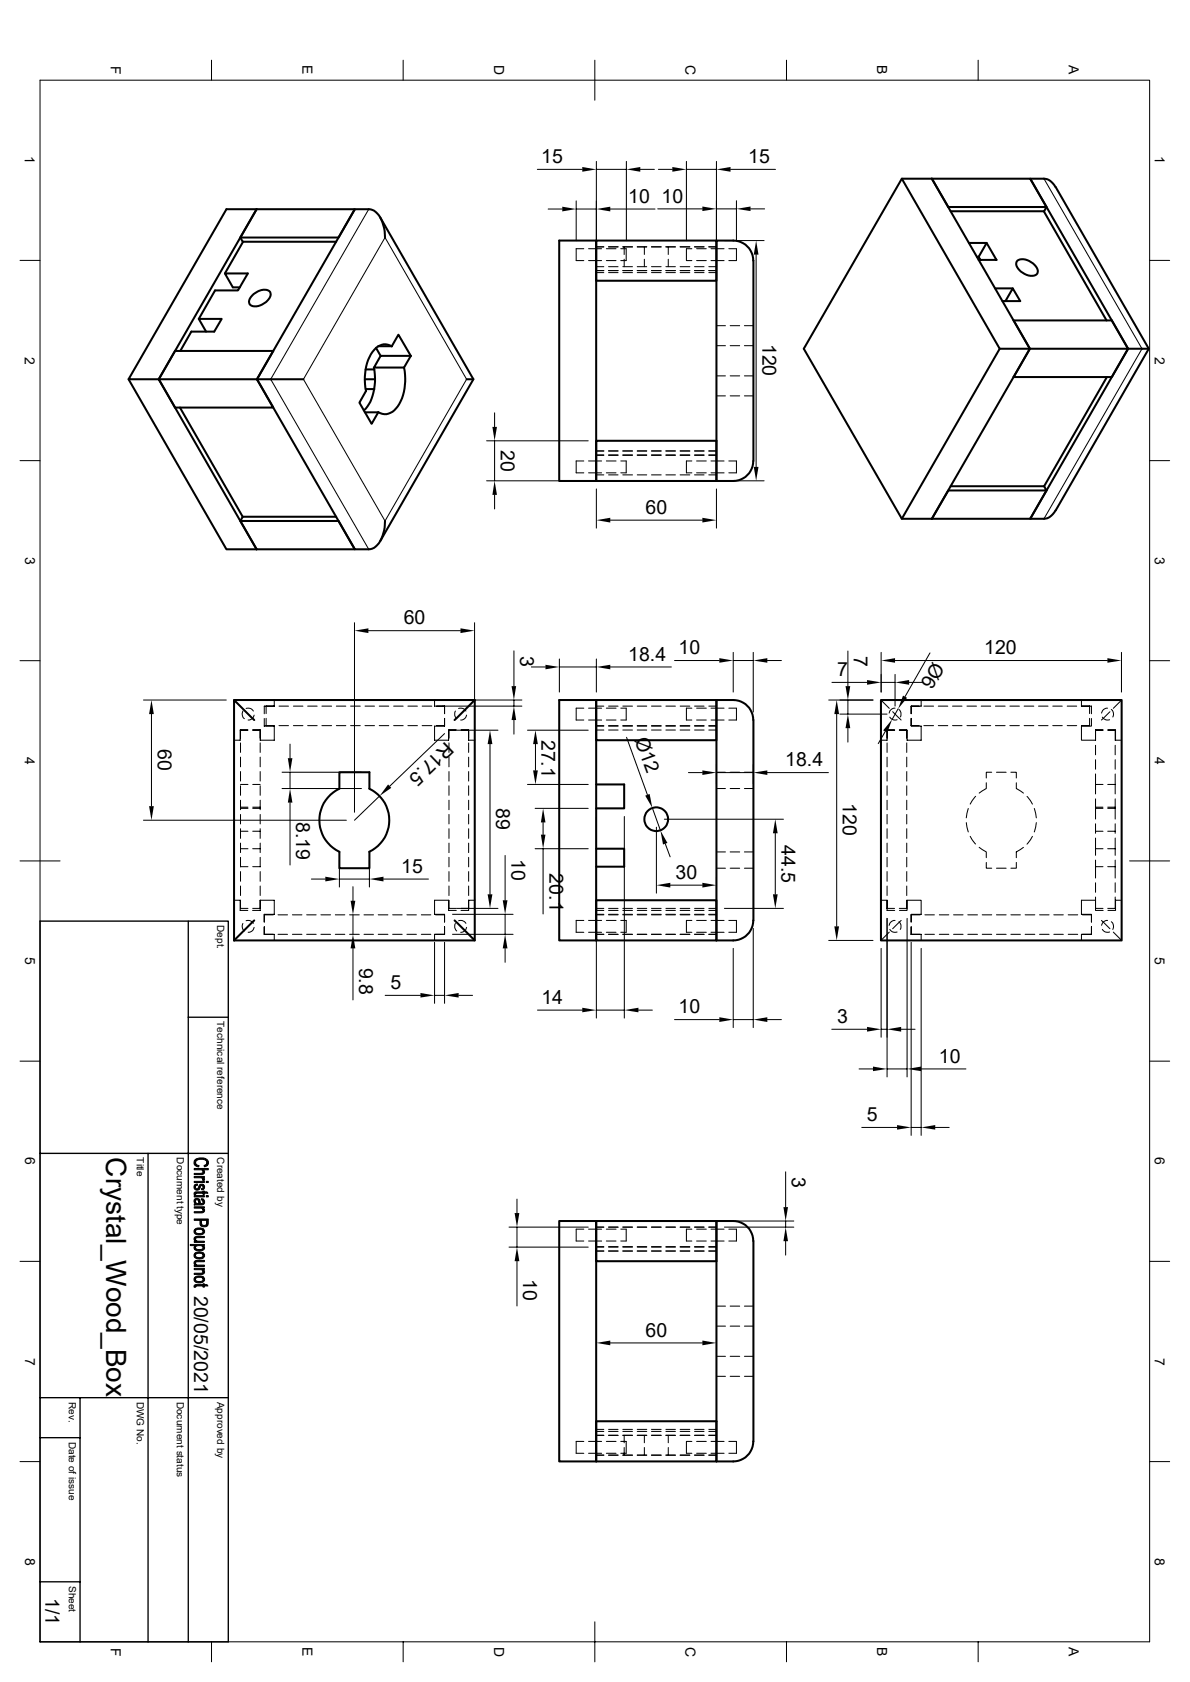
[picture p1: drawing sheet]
<svg xmlns="http://www.w3.org/2000/svg" width="297mm" height="420mm" viewBox="0 0 297 420" stroke-linecap="round" stroke-linejoin="round" font-family="sans-serif">
<g fill="none" stroke="#000" stroke-width=".25">
<path d="M52.8 15v5M100.6 15v5M148.5 15v10M196.3 15v5M244.1 15v5M10 20h276.9v390h-276.9zM92 52.2l-24.4 42.5 24.4 42.5M96.1 59.3l20.4 35.4-20.4 35.4-20.4-35.4zM134.1 42.3h11.2M136.8 52.2h3.5M143.8 50.2v9.9M143.8 52.2h5"/>
<path d="M148.8 40.3v19.8M148.8 42.3h7.5M152.3 52.2h11.2M156.3 40.3v19.8M159.8 42.3h3.5M164.2 52.2h11.1M164.3 42.3h3.5M171.3 42.3h7.5M171.3 40.3v19.8M178.8 52.2h5M178.8 40.3v19.8M182.3 42.3h11.2"/>
<path d="M183.8 50.1v10M187.3 52.2h3.5M260.6 44.6l24.4 42.5-24.4 42.4M5 65h5M145.7 62.1h-1.9v3h1.9M146.9 65.1h3.3M146.9 62.1h3.3M148.8 61.6h1.9M148.8 66.6h1.9M148.8 67.6h1.9M148.8 68.1h1.9M148.8 61.7h1.9"/>
<path d="M151.3 65.1h2.5M151.3 62.1h2.5M151.9 61.6h2.4M151.9 66.6h2.4M151.9 67.6h2.4M151.9 68.1h2.4M151.9 61.7h2.4M154.9 62.1h1.4v3h-1.4M155.4 61.6h2.5M155.4 66.6h2.5M155.4 67.6h2.5M155.4 68.1h2.5"/>
<path d="M155.4 61.7h2.5M155.8 61.7v1.8M155.8 64.7v1.9M159 61.6h2.4M159 66.6h2.4M159 67.6h2.4M159 68.1h2.4M159 61.7h2.4M160.8 61.7v1.8M160.8 64.7v1.9M162.6 61.6h2.4M162.6 66.6h2.4"/>
<path d="M162.6 67.6h2.4M162.6 68.1h2.4M162.6 61.7h2.4M166.2 61.6h2.4M166.2 66.6h2.4M166.2 67.6h2.4M166.2 68.1h2.4M166.2 61.7h2.4M166.8 61.7v1.8M166.8 64.7v1.9M169.8 61.6h2.4M169.8 66.6h2.4"/>
<path d="M169.8 67.6h2.4M169.8 68.1h2.4M169.8 61.7h2.4M172.7 62.1h-1.4v3h1.4M173.4 61.6h2.3M173.4 66.6h2.3M173.4 67.6h2.3M173.4 68.1h2.3M173.4 61.7h2.3M173.9 65.1h2.4M173.9 62.1h2.4M176.9 61.6h1.9"/>
<path d="M176.9 66.6h1.9M176.9 67.6h1.9M176.9 68.1h1.9M176.9 61.7h1.9M180.7 65.1h-3.2M180.7 62.1h-3.2M180.8 60.1h9.9M181.9 62.1h1.9v3h-1.9M188.7 63.6v53M286.9 65h5M178.8 86.3h2.3M178.8 93.9h2.3"/>
<path d="M178.8 98.8h2.3M178.8 81.3h2.3M182.2 86.3h2.4M182.2 93.9h2.4M182.2 98.8h2.4M182.2 81.3h2.4M185.8 86.3h2.2M185.8 93.9h2.2M185.8 98.8h2.2M185.8 81.3h2.2M5 115h5M121.5 110.1h25.3"/>
<path d="M123.4 103.1v3.5M123.4 110.1v10M145.7 115.1h-1.9v3h1.9M146.9 118.1h3.3M146.9 115.1h3.3M148.8 118.6h1.9M148.8 113.6h1.9M148.8 112.6h1.9M148.8 113.7h1.9M151.3 118.1h2.5M151.3 115.1h2.5M151.9 118.6h2.4"/>
<path d="M151.9 113.6h2.4M151.9 112.6h2.4M151.9 113.7h2.4M154.9 115.1h1.4v3h-1.4M155.4 118.6h2.5M155.4 113.6h2.5M155.4 112.6h2.5M155.4 113.7h2.5M159 118.6h2.4M159 113.6h2.4M159 112.6h2.4M159 113.7h2.4"/>
<path d="M162.6 118.6h2.4M162.6 113.6h2.4M162.6 112.6h2.4M162.6 113.7h2.4M166.2 118.6h2.4M166.2 113.6h2.4M166.2 112.6h2.4M166.2 113.7h2.4M169.8 118.6h2.4M169.8 113.6h2.4M169.8 112.6h2.4M169.8 113.7h2.4"/>
<path d="M172.7 115.1h-1.4v3h1.4M173.4 118.6h2.3M173.4 113.6h2.3M173.4 112.6h2.3M173.4 113.7h2.3M173.9 118.1h2.4M173.9 115.1h2.4M176.9 118.6h1.9M176.9 113.6h1.9M176.9 112.6h1.9M176.9 113.7h1.9M180.7 118.1h-3.2"/>
<path d="M180.7 115.1h-3.2M181.9 115.1h1.9v3h-1.9M286.9 115h5M121.5 120.1h25.3M123.4 123.6v3.5M148.8 122.1v9.8M152.3 129.9h23M178.8 122.1v9.8M180.8 120.1h9.9M88.5 155.5v47.3M91.9 157.5h23M118.4 155.5v77.3"/>
<path d="M5 165h5M35.8 174.8h20.7M37.8 178.3v23M60.6 177.5a1.55 1.55 0 0 0 .4 2M61.4 176.9a1.5 1.5 0 0 1 1.8 .6M63.4 178.6a1.39 1.39 0 0 1-1.5 1.2M66 179.4v1.9h2.5v3.5h-3.6v-2.5h-1.9M66.4 179.4v1.8h2.1M66.4 176.3v1.9M68.5 174.8v1.5h-2.5v1.9M69.6 176.3h2.4M73.2 176.3h2.4"/>
<path d="M76.8 176.3h2.4M80.3 176.3h2.5M83.9 176.3h2.4M87.5 176.3h2.4M91.1 176.3h2.4M94.7 176.3h2.3M98.3 176.3h2.3M101.8 176.3h2.4M105.4 176.3h2.4M108.5 174.8v1.5h21.8M110.4 174.8h19.9M111 179.4v1.9h-2.5v3.5h3.5v-2.5h1.9"/>
<path d="M111 176.3v1.9M113.7 177.5a1.47 1.47 0 0 0 .3 2M114.5 176.9a1.5 1.5 0 0 1 1.8 .6M116.5 178.6a1.48 1.48 0 0 1-1.5 1.2M128.3 162.5v8.8M128.3 174.8v1.5M128.3 179.8v3.5M132.6 166.5h3.5M139.6 164.5v8.3M139.6 166.5h9.2M145.7 176.8h-1.9v3h1.9M148.8 176.3h1.9"/>
<path d="M148.8 164.5v8.3M150.2 179.8h-3.3M150.2 176.8h-3.3M151.3 179.8h2.5M151.3 176.8h2.5M151.9 176.3h2.4M152.3 166.5h15.3M154.9 176.8h1.4v3h-1.4M155.4 176.3h2.5M159 176.3h2.4M162.6 176.3h2.4M166.2 176.3h2.4"/>
<path d="M168.4 164.9h11.1M169.8 176.3h2.4M172.7 176.8h-1.4v3h1.4M173.4 176.3h2.3M173.9 179.8h2.4M173.9 176.8h2.4M176.9 176.3h1.9M177.5 179.8h3.2M177.5 176.8h3.2M181.9 176.8h1.9v3h-1.9M183 164.9h5M183 162.9v9.9"/>
<path d="M188 162.9v14.9M191.5 164.9h3.5M206.8 174.8h11.1M207.6 170.4h8.8M208.8 178.3v53M209.6 178.3h11.8M211.6 162.6v8.7M211.6 174.8v3.5M219.9 174.8l2.1 2.1M219.9 170.4h3.5M219.9 162.9v9.9M222.1 179.1a1.5 1.5 0 0 0 1.8 .6"/>
<path d="M222.8 177.7l2.1 2.1M223.4 168.4v7.9M223.4 164.9h53M223.4 176.8a1.48 1.48 0 0 0-1.5 1.3M224.2 177l-1.5 2.6M224.4 177.2a1.43 1.43 0 0 1 .3 1.8M226.9 170.4h3.5M229.9 174.8v1.5h-2.5v1.9v-1.9h2M230.6 176.3h2.4M232.1 163l-6.2 10.9M234.2 176.3h2.4M237.7 176.3h2.4"/>
<path d="M241.3 176.3h2.4M244.9 176.3h2.4M248.5 176.3h2.4M252.1 176.3h2.3M255.6 176.3h2.4M259.2 176.3h2.4M262.8 176.3h2.3M266.4 176.3h2.3M269.9 174.8v1.5h2.5v1.9M271.9 179.4v1.8h-2M271.9 176.3v1.9M272.4 179.4v1.9h-2.5v3.5h3.5v-2.5h1.9"/>
<path d="M275.1 179.1a1.5 1.5 0 0 0 1.8 .6M276.4 176.8a1.39 1.39 0 0 0-1.4 1.3M277 177.7l-2.1 2.1M277.4 177.2a1.51 1.51 0 0 1 .3 1.8M279.9 162.9v9.9M280 174.8l-2.1 2.1M286.9 165h5M60 195.9h1.9M60 182.3v2M60 185.5v2.4M60 189.1v2.4M60 192.7v2.3"/>
<path d="M60 196.2v2.4M60 199.8v2.4M61.9 182.3h-2v2.5h-1.5M63.1 195.9h1.8M64.9 185.5v2.4M64.9 189.1v2.4M64.9 192.7v2.3M64.9 196.2v2.4M64.9 199.8v2.4M69.6 181.2h2.4M70.4 192.8h19.8M70.4 196.9h19.8"/>
<path d="M72.4 185.8v3.5M72.4 192.8v4.1M73.2 181.2h2.4M76.8 181.2h2.4M80.3 181.2h2.5M83.9 181.2h2.4M87.5 181.2h2.4M91.1 181.2h2.4M94.7 181.2h2.3M94.7 198.8l-6.2 6M98.3 181.2h2.3M101.8 181.2h2.4"/>
<path d="M105.4 181.2h2.4M109 181.2h2M111 183.2l-13.7 13.1M112.1 182.3v2M112.1 185.5v2.4M112.1 189.1v2.4M112.1 192.7v2.3M112.1 196.2v2.4M112.1 199.8v2.4M114 182.3h10.3M115.1 182.3h1.9v2.5h1.5M117 185.5v2.4"/>
<path d="M117 189.1v2.4M117 192.7v2.3M117 196.2v2.4M117 199.8v2.4M122.3 185.8v37.5M131.7 195.9h15.1M131.7 182.3h15.1M133.6 185.8v6.6M148.8 181.3h1.9M148.8 182.3h1.9M148.8 181.2h1.9M151.9 181.3h2.4"/>
<path d="M151.9 182.3h2.4M151.9 181.2h2.4M155.4 181.3h2.5M155.4 182.3h2.5M155.4 181.2h2.5M156.4 184.1l5.2 14.4M159 181.3h2.4M159 182.3h2.4M159 181.2h2.4M162.6 181.3h2.4M162.6 182.3h2.4M162.6 181.2h2.4"/>
<path d="M166.2 181.3h2.4M166.2 182.3h2.4M166.2 181.2h2.4M169.8 181.3h2.4M169.8 182.3h2.4M169.8 181.2h2.4M171.8 192.9h3.5M173.4 181.3h2.3M173.4 182.3h2.3M173.4 181.2h2.3M176.9 181.3h1.9M176.9 182.3h1.9"/>
<path d="M176.9 181.2h1.9M178.8 192.8h2.3M178.8 196.9h2.3M178.8 190.9v4.8M178.8 192.9h9.2M182.2 192.8h2.4M182.2 196.9h2.4M185.8 192.8h2.2M185.8 196.9h2.2M188 190.9v4.8M191.5 192.9h15.3M211.6 181.8v3.5"/>
<path d="M220.9 182.7l-1.7 3M221.4 185.5v2.4M221.4 189.1v2.4M221.4 192.7v2.3M221.4 196.2v2.4M221.4 199.8v2.4M223.3 182.3h-1.9v2M223.3 182.3h-1.9v2.5h-1.5M224.5 182.3h1.8v2M226.3 185.5v2.4M226.3 189.1v2.4M226.3 192.7v2.3"/>
<path d="M226.3 196.2v2.4M226.3 199.8v2.4M229.4 181.2h-2v-1.8v1.9h2.5v3.5h-3.5v-2.5h-1.9M230.6 181.2h2.4M234.2 181.2h2.4M237.7 181.2h2.4M241.3 181.2h2.4M243.5 198.8l-1.4 2M244.9 181.2h2.4M246.2 195.5v1.4l-1.8 1.1M247.5 192.8h-1.3v1.5M248.5 181.2h2.4"/>
<path d="M248.7 192.8h2.4M252.1 181.2h2.3M252.3 192.8h1.4v1.5M253.7 195.5v1.4l1.7 1.1M255.6 181.2h2.4M256.3 198.9l1.4 1.9M259.2 181.2h2.4M262.8 181.2h2.3M266.4 181.2h2.3M273.4 199.5v2.3h1.9M273.4 195.9h1.9M273.4 186.1v2.4"/>
<path d="M273.4 189.7v2.4M273.4 193.3v4.9M275.3 182.3h-1.9v2.6M276.5 182.3h1.8v2.6M276.5 195.9h1.8M276.5 182.3h1.9v2.5h1.6M278.3 186.1v2.4M278.3 189.7v2.4M278.3 193.3v4.9M278.3 199.5v5M5 215h10M35.8 204.8h50.6"/>
<path d="M60 216.4h1.9M60 211.9h1.9M60 201.8h1.9M60 203.4v2.3M60 206.9v2.4M60 210.5v2.4M60 214.1v2.4M60 217.6v2.4M60 201.5h1.9M60 207.6h1.9M63.1 216.4h1.8M63.1 211.9h1.8"/>
<path d="M63.1 201.8h1.8M63.1 201.5h1.8M63.1 207.6h1.8M64.9 203.4v2.3M64.9 206.9v2.4M64.9 210.5v2.4M64.9 214.1v2.4M64.9 217.6v2.4M72.4 200.4v15.6M77.7 219.5h3.5M84.7 214.7v6.8M84.7 219.5h7.5"/>
<path d="M92.2 214.7v6.8M95.7 219.5h11.2M112.1 203.4v2.3M112.1 206.9v2.4M112.1 210.5v2.4M112.1 214.1v2.4M112.1 217.6v2.4M117 203.4v2.3M117 206.9v2.4M117 210.5v2.4M117 214.1v2.4M117 217.6v2.4"/>
<path d="M126.1 213.6v11.2M133.6 211.9h13.2M133.6 201.8h13.2M135.6 205.4v3M135.6 211.9v16.3M148.8 203.9v50.3M155.8 203.9v50.3M162.8 201.7l2 5.7M163.8 206.5v16.5M165.8 204.6h29.7M166 210.7l1.3 3.3M178.8 212.7h2.3"/>
<path d="M178.8 216.8h2.3M178.8 219v13.8M182.2 212.7h2.4M182.2 216.8h2.4M185.8 212.7h2.2M185.8 216.8h2.2M193.5 208.1v15.2M221.4 203.4v2.3M221.4 206.9v2.4M221.4 210.5v2.4M221.4 214.1v2.4M221.4 217.6v2.4"/>
<path d="M226.3 203.4v2.3M226.3 206.9v2.4M226.3 210.5v2.4M226.3 214.1v2.4M226.3 217.6v2.4M241.2 205.4l.5 2.3M241.7 201.9l-.5 2.3M242.1 208.8l1.4 1.9M244.4 211.6l1.8 1.1v1.5M246.2 215.3v1.5h1.3M248.7 216.8h2.4M253.7 215.3v1.5h-1.4"/>
<path d="M255.4 211.6l-1.7 1.1v1.5M257.7 208.8l-1.4 2M258.1 201.9l.6 2.3M258.7 205.4l-.6 2.3M273.4 216.4h1.9M273.4 211.9h1.9M273.4 201.5h1.9M273.4 207.6h1.9M273.4 201.8v2.7M273.4 205.7v2.4M273.4 209.3v4.3M273.4 214.8v4.4"/>
<path d="M276.5 216.4h1.8M276.5 211.9h1.8M276.5 201.8h1.8M276.5 201.5h1.8M276.5 207.6h1.8M278.3 205.7v2.4M278.3 209.3v4.3M278.3 214.8v4.4M281.9 215h10M58.4 224.8h1.5v2.5h1.9M60 224.8v2h1.9M60 221.2v2.4"/>
<path d="M60.6 230.6a1.51 1.51 0 0 0 .4 1.9M61.4 229.9a1.5 1.5 0 0 1 1.8 .6M63.4 231.6a1.39 1.39 0 0 1-1.5 1.2M64.9 224.8v2h-1.8M64.9 224.8v2.5h-1.9M64.9 224.8h3.6v3.5h-2.5v2M64.9 221.2v2.4M66 231.4v1.9h2.5v1.5M66 228.4h2.2M69.4 233.3h2.4M69.4 228.4h2.4M73 233.3h2.4"/>
<path d="M73 228.4h2.4M76.5 233.3h2.4M76.5 228.4h2.4M80.1 233.3h2.4M80.1 228.4h2.4M83.7 233.3h2.4M83.7 228.4h2.4M87.2 233.3h2.5M87.2 228.4h2.5M88.1 221.4v3.5M88.1 228.4v4.9M88.1 236.8v12.9"/>
<path d="M90.8 233.3h2.4M90.8 228.4h2.4M94.4 233.3h2.4M94.4 228.4h2.4M98 233.3h2.4M98 228.4h2.4M101.6 233.3h2.3M101.6 228.4h2.3M105.2 233.3h2.3M105.2 228.4h2.3M108.5 235.3v15.2M108.7 228.4h2.3"/>
<path d="M111 231.4v1.9h-2.5v1.5M111 235.3v15.2M112.1 224.8v2h1.8M112.1 221.2v2.4M112.9 228.3h15.2M112.9 233.3h15.2M113.7 230.6a1.43 1.43 0 0 0 .3 1.9M113.9 227.3h-1.9v-2.5h-3.5v3.5h2.5v2M114 226.8h10.3M114.5 229.9a1.5 1.5 0 0 1 1.8 .6M116.5 231.6a1.48 1.48 0 0 1-1.5 1.2M117 221.2v2.4"/>
<path d="M118.5 224.8h-1.5v2.5h-1.9M126.1 228.3v5M126.1 236.8v3.5M145.7 229.8h-1.9v3h1.9M148.8 227.3h1.9M148.8 228.3h1.9M148.8 226.8h1.9M148.8 228.4h1.9M150.2 232.8h-3.3M150.2 229.8h-3.3M150.7 233.3h-1.9M151.3 232.8h2.5"/>
<path d="M151.3 229.8h2.5M151.9 227.3h2.4M151.9 228.3h2.4M151.9 226.8h2.4M151.9 228.4h2.4M154.3 233.3h-2.4M154.9 229.8h1.4v3h-1.4M155.4 227.3h2.5M155.4 228.3h2.5M155.4 226.8h2.5M155.4 228.4h2.5M157.9 233.3h-2.5"/>
<path d="M159 227.3h2.4M159 228.3h2.4M159 226.8h2.4M159 228.4h2.4M161.4 233.3h-2.4M162.6 227.3h2.4M162.6 228.3h2.4M162.6 226.8h2.4M162.6 228.4h2.4M165 233.3h-2.4M166.2 227.3h2.4M166.2 228.3h2.4"/>
<path d="M166.2 226.8h2.4M166.2 228.4h2.4M167.3 221h8M168.6 233.3h-2.4M169.8 227.3h2.4M169.8 228.3h2.4M169.8 226.8h2.4M169.8 228.4h2.4M172.2 233.3h-2.4M172.7 229.8h-1.4v3h1.4M173.4 227.3h2.3M173.4 228.3h2.3"/>
<path d="M173.4 226.8h2.3M173.4 228.4h2.3M173.9 232.8h2.4M173.9 229.8h2.4M175.7 233.3h-2.3M176.9 227.3h1.9M176.9 228.3h1.9M176.9 226.8h1.9M176.9 228.4h1.9M177.5 232.8h3.2M177.5 229.8h3.2M178.8 233.3h-1.9"/>
<path d="M180.8 226.8h14.7M181.9 229.8h1.9v3h-1.9M183 236.8v19.8M188 231.8v24.8M206.8 234.8h11.1M219.9 224.8h1.5v2.5h1.9M219.9 236.8v22.2M221.4 229.3v39.6M221.4 226.8h1.9M221.4 221.2v2.4M222 232.7l-2.1 2.1M222.1 232.1a1.5 1.5 0 0 0 1.8 .6"/>
<path d="M223.4 229.8a1.48 1.48 0 0 0-1.5 1.3M224.4 230.2a1.47 1.47 0 0 1 .3 1.9M224.5 227.3h1.9v-2.5h3.5v3.5h-2.5v1.9M224.9 229.8l-2.1 2.1M226.3 224.8v2h-1.8M226.3 221.2v2.4M226.4 229.3v39.6M227.4 231.4v1.9h2.5v1.5M227.4 235.3v48.2M229.7 228.4h-2.3v1.9M229.9 236.8v46.7M230.8 233.3h2.4"/>
<path d="M230.8 228.4h2.4M234.4 233.3h2.4M234.4 228.4h2.4M238 233.3h2.4M238 228.4h2.4M241.6 233.3h2.4M241.6 228.4h2.4M245.2 233.3h2.3M245.2 228.4h2.3M248.7 233.3h2.4M248.7 228.4h2.4M252.3 233.3h2.4"/>
<path d="M252.3 228.4h2.4M255.9 233.3h2.4M255.9 228.4h2.4M259.5 233.3h2.3M259.5 228.4h2.3M263 233.3h2.4M263 228.4h2.4M266.6 233.3h2.4M266.6 228.4h2.4M270.2 228.4h2.2v1.9M272.4 231.4v1.9h-2.5v1.5M272.4 231.4v1.9h-2.2"/>
<path d="M273.4 224v2.8h1.9M273.4 220.4v2.4M274.9 229.8l2.1 2.1M275.1 232.1a1.5 1.5 0 0 0 1.8 .6M275.3 227.3h-1.9v-2.5h-3.5v3.5h2.5v1.9M276.4 229.8a1.39 1.39 0 0 0-1.4 1.3M277.4 230.2a1.55 1.55 0 0 1 .3 1.9M277.9 232.7l2.1 2.1M278.3 224v2.8h-1.8M278.3 220.4v2.4M280 224.8h-1.6v2.5h-1.9M96.1 248.5h8.8"/>
<path d="M108.5 248.5h2.5M114.5 248.5h3.4M134.2 252.2h11.1M148.8 252.2h7M159.3 252.2h3.5M168.4 254.6h11.1M183 254.6h5M191.5 254.6h3.5M207.6 257h8.8M219.9 257h1.5M224.9 257h3.5M5 265h5"/>
<path d="M214.4 266.9h3.5M221.4 266.9h5M229.9 266.9h11.2M286.9 265h5M129 299.4v3.5M196.1 292.6v8.8M215.1 281.5h8.8M227.4 281.5h2.5M233.4 281.5h3.5M5 315h5M127 306.4h19.8M127 311.4h19.8"/>
<path d="M129 306.4v5M129 314.9v11.2M145.7 306.9h-1.9v3h1.9M148.8 311.4h1.9M148.8 311.3h1.9M150.2 309.9h-3.3M150.2 306.9h-3.3M150.7 306.4h-1.9M150.7 312.4h-1.9M151.3 309.9h2.5M151.3 306.9h2.5M151.9 311.4h2.4"/>
<path d="M151.9 311.3h2.4M154.3 306.4h-2.4M154.3 312.4h-2.4M154.9 306.9h1.4v3h-1.4M155.4 311.4h2.5M155.4 311.3h2.5M157.9 306.4h-2.5M157.9 312.4h-2.5M159 311.4h2.4M159 311.3h2.4M161.4 306.4h-2.4M161.4 312.4h-2.4"/>
<path d="M162.6 311.4h2.4M162.6 311.3h2.4M165 306.4h-2.4M165 312.4h-2.4M166.2 311.4h2.4M166.2 311.3h2.4M168.6 306.4h-2.4M168.6 312.4h-2.4M169.8 311.4h2.4M169.8 311.3h2.4M172.2 306.4h-2.4M172.2 312.4h-2.4"/>
<path d="M172.7 306.9h-1.4v3h1.4M173.4 311.4h2.3M173.4 311.3h2.3M173.9 309.9h2.4M173.9 306.9h2.4M175.7 306.4h-2.3M175.7 312.4h-2.3M176.9 311.4h1.9M176.9 311.3h1.9M177.5 309.9h3.2M177.5 306.9h3.2M178.8 306.4h-1.9"/>
<path d="M178.8 312.4h-1.9M180.8 306.4h17.3M180.8 304.9h17.3M181.9 306.9h1.9v3h-1.9M196.1 304.9v1.5M196.1 309.9v3.5M286.9 315h5M152.3 335.3h23M178.8 331.1h2.3M178.8 338.7h2.3M178.8 326.1h2.3M182.2 331.1h2.4"/>
<path d="M182.2 338.7h2.4M182.2 326.1h2.4M185.8 331.1h2.2M185.8 338.7h2.2M185.8 326.1h2.2M145.7 359.9h-1.9v3h1.9M148.8 357.4h1.9M148.8 358.4h1.9M148.8 356.9h1.9M150.2 359.9h-3.3M151.3 359.9h2.5M151.9 357.4h2.4"/>
<path d="M151.9 358.4h2.4M151.9 356.9h2.4M154.9 359.9h1.4v3h-1.4M155.4 357.4h2.5M155.4 358.4h2.5M155.4 356.9h2.5M155.8 358.4v1.9M159 357.4h2.4M159 358.4h2.4M159 356.9h2.4M160.8 358.4v1.9M162.6 357.4h2.4"/>
<path d="M162.6 358.4h2.4M162.6 356.9h2.4M166.2 357.4h2.4M166.2 358.4h2.4M166.2 356.9h2.4M166.8 358.4v1.9M169.8 357.4h2.4M169.8 358.4h2.4M169.8 356.9h2.4M172.7 359.9h-1.4v3h1.4M173.4 357.4h2.3M173.4 358.4h2.3"/>
<path d="M173.4 356.9h2.3M173.9 359.9h2.4M176.9 357.4h1.9M176.9 358.4h1.9M176.9 356.9h1.9M177.5 359.9h3.2M178.8 343.7h2.3M181.9 359.9h1.9v3h-1.9M182.2 343.7h2.4M185.8 343.7h2.2M5 365h5M148.8 363.4h1.9"/>
<path d="M148.8 363.3h1.9M150.2 362.9h-3.3M151.3 362.9h2.5M151.9 363.4h2.4M151.9 363.3h2.4M155.4 363.4h2.5M155.4 363.3h2.5M155.8 361.4v1.9M159 363.4h2.4M159 363.3h2.4M160.8 361.4v1.9M162.6 363.4h2.4"/>
<path d="M162.6 363.3h2.4M166.2 363.4h2.4M166.2 363.3h2.4M166.8 361.4v1.9M169.8 363.4h2.4M169.8 363.3h2.4M173.4 363.4h2.3M173.4 363.3h2.3M173.9 362.9h2.4M176.9 363.4h1.9M176.9 363.3h1.9M177.5 362.9h3.2"/>
<path d="M286.9 365h5M52.8 410v5M100.6 410v5M148.5 405v10M196.3 410v5M244.1 410v5"/>
</g>
<g fill="none" stroke="#000" stroke-width=".51">
<path d="M64.1 52.2h-7.6l-24.4 42.5h7.5l24.5 42.5M64.1 52.2l-24.5 42.5h24.5l4.1 7.1h-24.5l-4.1-7.1 4.1-7.1h24.5l-4.1 7.1 24.5-42.5h3.4a4.6 4.6 0 0 1 3.7 4.1l.3 1.4 .1 1.6M64.1 52.2l-4.1 7.1 .6 1.1h23.3M64.1 52.2h24.5l-4.1 7.1h-24.5M94.9 54.3l23.3 40.4-23.3 40.4M225.1 44.6l24.4 42.5h7.5l-24.4 42.4M232.6 44.6h-7.5l-24.5 42.5 24.5 42.4h7.5M232.6 44.6l24.4 42.5h24.6l-4.1 7h-24.5l4-7-4-7.1h24.5l4.1 7.1-24.5-42.5h3.5a3.6 3.6 0 0 1 2.8 2.1M232.6 44.6l4.1 7.1h24.5l-.6 1h-23.3M232.6 44.6h24.5l4.1 7.1M260.5 52.7l15.7 27.3M263.5 46.7l23.2 40.4-23.2 40.4"/>
<path d="M59.9 71.8h-1.8l-2-3.5h5.7l-2.4 4.2h-5.7l-4.1 7.1M60.7 60.4l-4.6 7.9M62.9 73.8a3.6 3.6 0 0 1 4.3-1.1 1.94 1.94 0 0 1-.8 2.7 3 3 0 0 1-4.1 .5l-.1-1zM139.6 60.1h9.2v60h-9.2zM148.8 60.1h30v10h-30zM188 65.1a5.1 5.1 0 0 0-5-5h-4.2v60h4.2a5.1 5.1 0 0 0 5-5M188 65.1v50M241.8 60.7h4.5l-2 3.4h-.5M244.3 64.1l.4 .8M246.3 60.7l2.4 4.2h-4.4M248.4 72h4.4M250.2 75.2h4.4l-1.8-3.2-1.8 3.2"/>
<path d="M254 65.1a3.9 3.9 0 0 1 5 2.5 1.56 1.56 0 0 1-2.3 1.2 3.7 3.7 0 0 1-3-3.2zM32.1 94.7l24.4 42.5h7.6M51.4 82.8l-1.8-3.2h5.7l-1.8 3.2h-5.7l-2.8 4.8M75.7 94.7h-11.6l24.5 42.5h3.4a4.6 4.6 0 0 0 3.7-4.1l.3-1.4 .1-1.6M91.1 94.7h2.5M91.3 97.2h2.1M91.3 92.2h2.1M93.3 91.8a12.9 12.9 0 0 1-2 10.3l-.5 .4M93.9 86.9l1.1 2M94.4 86.4h3.4l1.6-2.8 3.1 5.3M97.8 86.5a3.5 3.5 0 0 0-4.9 1.4 13 13 0 0 0-1.5 9.7l-1.7 2.9 3.1 5.3 1.6-2.8h-3.3M100.8 91.8a12 12 0 0 1-2.4 10.6 3.1 3.1 0 0 1-4 .5"/>
<path d="M102.5 88.9h-7.5l-1.7 2.9h7.5M102.5 88.9l-1.7 2.9M116.5 94.7h1.7M249.5 87.1l-24.4 42.4M276.3 94.1l-15.7 27.3M286.7 87.1h-5.1l-24.5 42.4h3.5a3.6 3.6 0 0 0 2.8-2M44.9 101.8l15.7 27.2M148.8 110.1h30v10h-30zM60 130.1h24.5l4.1 7.1h-24.5M60.6 129l-.6 1.1 4.1 7.1M60.6 129h23.3M237.3 121.4h23.3"/>
<path d="M260.6 121.4l.6 1.1h-24.5l-4.1 7M261.2 122.5l-4.1 7h-24.5M58.4 174.8h60.1l-5 5M63.5 179.8l-5.1-5v60M118.5 174.8v60l-5-5M139.6 174.8h9.2v60h-9.2zM148.8 174.8h30v10h-30zM188 179.8a5.1 5.1 0 0 0-5-5h-4.2v60h4.2a5.1 5.1 0 0 0 5-5M188 179.8v50M219.9 174.8h60.1v60h-60.1zM84.7 196.9a8.7 8.7 0 0 0-5 7.9 8.7 8.7 0 0 0 5 7.9v4.1h7.5v-4.1M84.7 196.9v-4.1h7.5v4.1"/>
<path d="M92.2 196.9a8.7 8.7 0 0 1 5 7.9 8.7 8.7 0 0 1-5 7.9M148.8 195.9h7v5.9h-7M148.8 211.9h7v4.5h-7M58.4 234.8h60.1M63.5 229.8l-5.1 5M148.8 224.8h30v10h-30zM139.6 304.9h9.2v60h-9.2zM148.8 304.9h30v10h-30zM188 309.9a5.1 5.1 0 0 0-5-5h-4.2v60h4.2a5.1 5.1 0 0 0 5-5M188 309.9v50M148.8 354.9h30v10h-30z"/>
<circle cx="163.8" cy="204.6" r="2.97"/>
</g>
<path d="M10 230h47v180h-47zM47 230v180M47 254h10M10 288h47M37 288v122M10 359h10M10 349h47M20 349v61M10 395h10" fill="none" stroke="#000" stroke-width=".34"/>
<g fill="#000" stroke="#000" stroke-width=".25">
<path d="M48.5 297.8l.4-.2v.6l-.4 .1z" fill-rule="evenodd"/>
<path d="M48.7 295.8l.5-.2 .1 .4h-.4l-.1 .4z" fill-rule="evenodd"/>
<path d="M48.8 290.3a.8 .8 0 0 0 .9 .7l-.1 .4-.8-.3z" fill-rule="evenodd"/>
<path d="M48.5 299.5a.92 .92 0 0 1 1.3 0l-.1 1v-.1a.54 .54 0 0 0-.2-.7 .54 .54 0 0 0-.7 .1l-.1 .7-.3-.4z" fill-rule="evenodd"/>
<path d="M48.6 295.9l.1-.1 .1 .6a.44 .44 0 0 0 .5 .4 .44 .44 0 0 0 .3-.6 .71 .71 0 0 1 1.1-.4v.6a.37 .37 0 0 0-.4-.4 .37 .37 0 0 0-.3 .5 .8 .8 0 0 1-1.1 .6 .8 .8 0 0 1-.3-1.2z" fill-rule="evenodd"/>
<path d="M50.3 299.3l.4 .1v.7l-.1-.3-.4-.2z" fill-rule="evenodd"/>
<path d="M48.5 295h2.5v.3h-2.5z" fill-rule="evenodd"/>
<path d="M48.5 298.5h2.5v.4h-2.5z" fill-rule="evenodd"/>
<path d="M48.5 293.8h2.5v.2h-.4v.4l-.5-.3h-1.6z" fill-rule="evenodd"/>
<path d="M48.5 293l1.9-.1 .3-.2v-.6a.67 .67 0 0 1 .3 .9 .67 .67 0 0 1-.9 .3h-1.6z" fill-rule="evenodd"/>
<path d="M50.6 294l.5 .4-.2 .4-.4-.1z" fill-rule="evenodd"/>
<path d="M50.7 295.8a.7 .7 0 0 1 .4 .8 .7 .7 0 0 1-.8 .5v-.3l.4-.3z" fill-rule="evenodd"/>
<path d="M50.9 291l.6-.3 .1-.4v.8l-.6 .2z" fill-rule="evenodd"/>
<path d="M48.9 297.6h1.8v-.2h.3v.2h.6l.3 .3h-.9v.3h-.3v-.3h-1.8v.2z" fill-rule="evenodd"/>
<path d="M51.5 295h.5v.3h-.5z" fill-rule="evenodd"/>
<path d="M51.5 298.5h.5v.4h-.5z" fill-rule="evenodd"/>
<path d="M48.5 291.8h3.5v.3h-1.3v.5l-.5-.5h-1.7z" fill-rule="evenodd"/>
<path d="M48.7 289.6l.9-.4 1.2-.1 .8 .4 .4 .5a.88 .88 0 0 1-.4 1.1v-.8a1.61 1.61 0 0 0-2.4-.6l-.3 .4-.1 .9a1.02 1.02 0 0 1-.1-1.4z" fill-rule="evenodd"/>
<path d="M48.6 311.1l.1-.1v1.1a.63 .63 0 0 1-.1-1z" fill-rule="evenodd"/>
<path d="M48.8 299.9v.7z" fill-rule="evenodd"/>
<path d="M48.8 309.4l.1 .6z" fill-rule="evenodd"/>
<path d="M48.8 315.4l.1 .5z" fill-rule="evenodd"/>
<path d="M50.6 301.6l.1 .5z" fill-rule="evenodd"/>
<path d="M50.6 317l.1 .5z" fill-rule="evenodd"/>
<path d="M48.8 306.9l.6-.3 1 .1 .3 .1v.7a1.18 1.18 0 0 0-1.9 0z" fill-rule="evenodd"/>
<path d="M48.8 312.8l.8-.2 .9 .1 .2 .1v.7a1.14 1.14 0 0 0-1.9 0z" fill-rule="evenodd"/>
<path d="M48.8 318.9l.6-.3h.9l.4 .2v.6a1.18 1.18 0 0 0-1.9 0z" fill-rule="evenodd"/>
<path d="M50.7 311v.5z" fill-rule="evenodd"/>
<path d="M48.5 301.3h2.5v.3h-.4v.4l-.4-.3h-1.7z" fill-rule="evenodd"/>
<path d="M48.6 308.9l.4-.2h2v.3l-2.1 .2-.1 .7a.64 .64 0 0 1-.2-1z" fill-rule="evenodd"/>
<path d="M48.5 310h.4v-.3l.5 .2h1.6v.3h-2.5z" fill-rule="evenodd"/>
<path d="M47.5 310.7h3.5v.3h-.3v.3a1.37 1.37 0 0 0-1.9 .2l-.1 .6v-1.1h-1.2z" fill-rule="evenodd"/>
<path d="M48.6 314.9l.5-.2h1.9v.3l-2 .1-.2 .3v.5a.61 .61 0 0 1-.2-1z" fill-rule="evenodd"/>
<path d="M48.5 315.9h.4v-.2l.3 .2h1.8v.3h-2.5z" fill-rule="evenodd"/>
<path d="M48.5 316.7h2.5v.3h-.4v.3l-.4-.3h-1.7z" fill-rule="evenodd"/>
<path d="M48.8 300.2l.4 .3h.5l.1-1 .1 .2a.59 .59 0 0 0 .6 .8l.2-.3v-.8a.79 .79 0 0 1 .3 1 .79 .79 0 0 1-.9 .5h-1.6v-.3h.3z" fill-rule="evenodd"/>
<path d="M48.5 302.6l1.9-.1 .3-.2v-.6a.68 .68 0 0 1 .3 .9 .68 .68 0 0 1-1 .3h-1.5z" fill-rule="evenodd"/>
<path d="M48.7 306.9l.1 .6a1.14 1.14 0 0 0 1.9 0v-.7a.9 .9 0 0 1 .2 1.2 .9 .9 0 0 1-1.1 .4h-.1a.89 .89 0 0 1-1.1-.4 .89 .89 0 0 1 .1-1.1z" fill-rule="evenodd"/>
<path d="M48.8 311.5a1.16 1.16 0 0 0 1.9 0l.1-.4a.73 .73 0 0 1 .1 .9 .73 .73 0 0 1-.8 .3l-1.4-.2z" fill-rule="evenodd"/>
<path d="M48.7 312.9l.1 .6a1.14 1.14 0 0 0 1.9 0v-.7a.85 .85 0 0 1 .3 1.1 .85 .85 0 0 1-1 .4h-.6a.84 .84 0 0 1-.9-.4 .84 .84 0 0 1 .2-1z" fill-rule="evenodd"/>
<path d="M48.5 317.9h1.9l.3-.2v-.7a.68 .68 0 0 1 .3 1 .68 .68 0 0 1-1 .2h-1.5z" fill-rule="evenodd"/>
<path d="M48.7 318.9l.1 .5a1.14 1.14 0 0 0 1.9 0v-.6a.9 .9 0 0 1 .2 1.2 .9 .9 0 0 1-1.1 .3h-.1a.89 .89 0 0 1-1.1-.3 .89 .89 0 0 1 .1-1.1z" fill-rule="evenodd"/>
<path d="M50.3 304.7v.7a.64 .64 0 0 0 .6 .6 .64 .64 0 0 0 .7-.6l-.2 .9-1.2-.1z" fill-rule="evenodd"/>
<path d="M48.5 304.4h3.5l-.1 1.5-.3 .3v-1.5h-1.3l-.1 1.5-.3-.5v-1h-1.4z" fill-rule="evenodd"/>
<path d="M48.5 321l.4-.2v.6h-.4z" fill-rule="evenodd"/>
<path d="M48.9 320.8h1.8v-.3h.3v.3h.6l.3 .3h-.9v.3h-.3v-.3h-1.8v.2z" fill-rule="evenodd"/>
</g>
<g fill="#000">
<path d="M140.3 51.6l3.5 .6-3.5 .6zM145.3 41.7l3.5 .6-3.5 .6zM148.8 52.2l3.5-.6v1.2zM156.3 42.3l3.5-.6v1.2zM167.8 41.7l3.5 .6-3.5 .6zM175.3 51.6l3.5 .6-3.5 .5zM178.8 42.3l3.5-.6v1.2zM183.8 52.2l3.5-.6v1.1zM188.7 60.1l.6 3.5h-1.2zM122.9 106.6h1.1l-.6 3.5zM188.1 116.6h1.2l-.6 3.5zM123.4 120.1l.6 3.5h-1.1z"/>
<path d="M148.8 129.9l3.5-.6v1.2zM175.3 129.3l3.5 .6-3.5 .6zM88.5 157.5l3.4-.6v1.2zM114.9 156.9l3.5 .6-3.5 .6zM37.8 174.8l.6 3.5h-1.2zM128.3 176.3l.5 3.5h-1.1zM127.7 171.3h1.1l-.5 3.5zM136.1 166l3.5 .5-3.5 .6zM148.8 166.5l3.5-.5v1.1zM179.5 164.3l3.5 .6-3.5 .6zM188 164.9l3.5-.6v1.2zM208.8 174.8l.6 3.5h-1.2z"/>
<path d="M211 171.3h1.2l-.6 3.5zM216.4 169.8l3.5 .6-3.5 .6zM219.9 164.9l3.5-.6v1.2zM225.4 173.7l1 .5-2.2 2.8zM223.4 170.4l3.5-.6v1.2zM276.4 164.3l3.5 .6-3.5 .6zM71.8 189.3h1.2l-.6 3.5zM96.9 195.9l.8 .8-3 2.1zM122.3 182.3l.6 3.5h-1.2zM133.1 192.4h1.1l-.6 3.5zM133.6 182.3l.6 3.5h-1.1zM161 198.7l1.1-.5 .7 3.5z"/>
<path d="M175.3 192.4l3.5 .5-3.5 .6zM188 192.9l3.5-.5v1.1zM211.6 178.3l.6 3.5h-1.2zM222.7 179.6l-1.3 3.3-1-.5zM37.2 201.3h1.2l-.6 3.5zM72.4 196.9l.6 3.5h-1.2zM81.2 218.9l3.5 .6-3.5 .6zM92.2 219.5l3.5-.6v1.2zM135.6 201.8l.5 3.6h-1.1zM135 208.4h1.1l-.5 3.5zM164.8 207.4l1.8 3.1-1.1 .4zM193.5 204.6l.6 3.5h-1.2z"/>
<path d="M87.5 224.9h1.2l-.6 3.5zM88.1 233.3l.6 3.5h-1.2zM121.7 223.3h1.2l-.6 3.5zM126.1 233.3l.6 3.5h-1.2zM125.5 224.8h1.2l-.6 3.5zM163.8 221l3.5-.6v1.2zM175.3 220.4l3.5 .6-3.5 .6zM192.9 223.3h1.2l-.6 3.5zM208.2 231.3h1.2l-.6 3.5zM104.9 247.9l3.6 .6-3.6 .6zM111 248.5l3.5-.6v1.2zM145.3 251.6l3.5 .6-3.5 .6z"/>
<path d="M155.8 252.2l3.5-.6v1.2zM179.5 254l3.5 .6-3.5 .6zM188 254.6l3.5-.6v1.2zM216.4 256.4l3.5 .6-3.5 .6zM221.4 257l3.5-.6v1.2zM217.9 266.3l3.5 .6-3.5 .6zM226.4 266.9l3.5-.6v1.2zM223.9 280.9l3.5 .6-3.5 .6zM229.9 281.5l3.5-.6v1.2zM128.4 302.9h1.2l-.6 3.5zM129 311.4l.6 3.5h-1.2zM196.1 306.4l.6 3.5h-1.2z"/>
<path d="M195.5 301.4h1.2l-.6 3.5zM148.8 335.3l3.5-.6v1.2zM175.3 334.7l3.5 .6-3.5 .6z"/>
</g>
<text font-size="7" x="26.5" y="289" transform="rotate(90 26.5 289)">Crystal_Wood_Box</text>
<g font-size="4.9">
<text x="135.1" y="40.7">15</text>
<text x="186.8" y="40.7">15</text>
<text x="156.8" y="50.6">10</text>
<text x="165.1" y="50.6">10</text>
<text x="190.3" y="85.9" transform="rotate(90 190.3 85.9)">120</text>
<text x="125" y="112.4" transform="rotate(90 125 112.4)">20</text>
<text x="161.1" y="128.3">60</text>
<text x="100.8" y="155.9">60</text>
<text x="129.8" y="163.8" transform="rotate(90 129.8 163.8)">3</text>
<text x="156.8" y="165">18.4</text>
<text x="169.3" y="163.4">10</text>
<text x="213.1" y="163.8" transform="rotate(90 213.1 163.8)">7</text>
<text x="232.9" y="165" transform="rotate(120 232.9 165)">Ø6</text>
<text x="245.7" y="163.4">120</text>
<text x="208.9" y="168.9">7</text>
<text x="111.2" y="185" transform="rotate(136 111.2 185)">R17.5</text>
<text x="135.2" y="184.7" transform="rotate(90 135.2 184.7)">27.1</text>
<text x="158.4" y="184.7" transform="rotate(70 158.4 184.7)">Ø12</text>
<text x="39.4" y="187.1" transform="rotate(90 39.4 187.1)">60</text>
<text x="196" y="191.3">18.4</text>
<text x="123.9" y="201.8" transform="rotate(90 123.9 201.8)">89</text>
<text x="210.4" y="200.6" transform="rotate(90 210.4 200.6)">120</text>
<text x="74" y="205.2" transform="rotate(90 74 205.2)">8.19</text>
<text x="127.6" y="214.6" transform="rotate(90 127.6 214.6)">10</text>
<text x="195.1" y="211" transform="rotate(90 195.1 211)">44.5</text>
<text x="100.2" y="217.9">15</text>
<text x="137.1" y="218.1" transform="rotate(90 137.1 218.1)">20.1</text>
<text x="168.6" y="219.5">30</text>
<text x="89.7" y="241.6" transform="rotate(90 89.7 241.6)">9.8</text>
<text x="97.5" y="247">5</text>
<text x="135.1" y="250.7">14</text>
<text x="169.3" y="253">10</text>
<text x="208.9" y="255.4">3</text>
<text x="234.4" y="265.3">10</text>
<text x="216.4" y="279.9">5</text>
<text x="197.7" y="293.9" transform="rotate(90 197.7 293.9)">3</text>
<text x="48.5" y="323.5" transform="rotate(90 48.5 323.5)">20/05/2021</text>
<text x="130.6" y="319.4" transform="rotate(90 130.6 319.4)">10</text>
<text x="161.1" y="333.8">60</text>
<text x="11.3" y="399.1" transform="rotate(90 11.3 399.1)">1/1</text>
</g>
<g font-size="3.5">
<text x="27.6" y="16.4" transform="rotate(90 27.6 16.4)">F</text>
<text x="75.5" y="16.3" transform="rotate(90 75.5 16.3)">E</text>
<text x="123.3" y="16.3" transform="rotate(90 123.3 16.3)">D</text>
<text x="171.1" y="16.3" transform="rotate(90 171.1 16.3)">C</text>
<text x="218.9" y="16.3" transform="rotate(90 218.9 16.3)">B</text>
<text x="266.8" y="16.3" transform="rotate(90 266.8 16.3)">A</text>
<text x="6.2" y="39" transform="rotate(90 6.2 39)">1</text>
<text x="288.2" y="39" transform="rotate(90 288.2 39)">1</text>
<text x="6.2" y="89" transform="rotate(90 6.2 89)">2</text>
<text x="288.2" y="89" transform="rotate(90 288.2 89)">2</text>
<text x="6.3" y="139" transform="rotate(90 6.3 139)">3</text>
<text x="288.2" y="139" transform="rotate(90 288.2 139)">3</text>
<text x="6.2" y="189" transform="rotate(90 6.2 189)">4</text>
<text x="288.2" y="189" transform="rotate(90 288.2 189)">4</text>
<text x="6.3" y="239" transform="rotate(90 6.3 239)">5</text>
<text x="288.2" y="239" transform="rotate(90 288.2 239)">5</text>
<text x="6.3" y="289" transform="rotate(90 6.3 289)">6</text>
<text x="288.2" y="289" transform="rotate(90 288.2 289)">6</text>
<text x="6.3" y="339" transform="rotate(90 6.3 339)">7</text>
<text x="288.2" y="339" transform="rotate(90 288.2 339)">7</text>
<text x="6.3" y="389" transform="rotate(90 6.3 389)">8</text>
<text x="288.2" y="389" transform="rotate(90 288.2 389)">8</text>
<text x="27.6" y="411.4" transform="rotate(90 27.6 411.4)">F</text>
<text x="75.5" y="411.3" transform="rotate(90 75.5 411.3)">E</text>
<text x="123.3" y="411.2" transform="rotate(90 123.3 411.2)">D</text>
<text x="171.1" y="411.2" transform="rotate(90 171.1 411.2)">C</text>
<text x="218.9" y="411.3" transform="rotate(90 218.9 411.3)">B</text>
<text x="266.8" y="411.3" transform="rotate(90 266.8 411.3)">A</text>
</g>
<g font-size="2.5">
<text x="54.2" y="231" transform="rotate(90 54.2 231)">Dept.</text>
<text x="54.2" y="255" transform="rotate(90 54.2 255)">Technical reference</text>
<text x="34.2" y="289" transform="rotate(90 34.2 289)">Title</text>
<text x="44.2" y="289" transform="rotate(90 44.2 289)">Document type</text>
<text x="54.2" y="289" transform="rotate(90 54.2 289)">Created by</text>
<text x="17.2" y="350" transform="rotate(90 17.2 350)">Rev.</text>
<text x="34.2" y="350" transform="rotate(90 34.2 350)">DWG No.</text>
<text x="44.2" y="350" transform="rotate(90 44.2 350)">Document status</text>
<text x="54.2" y="350" transform="rotate(90 54.2 350)">Approved by</text>
<text x="17.2" y="360" transform="rotate(90 17.2 360)">Date of issue</text>
<text x="17.2" y="396" transform="rotate(90 17.2 396)">Sheet</text>
</g>
</svg>
